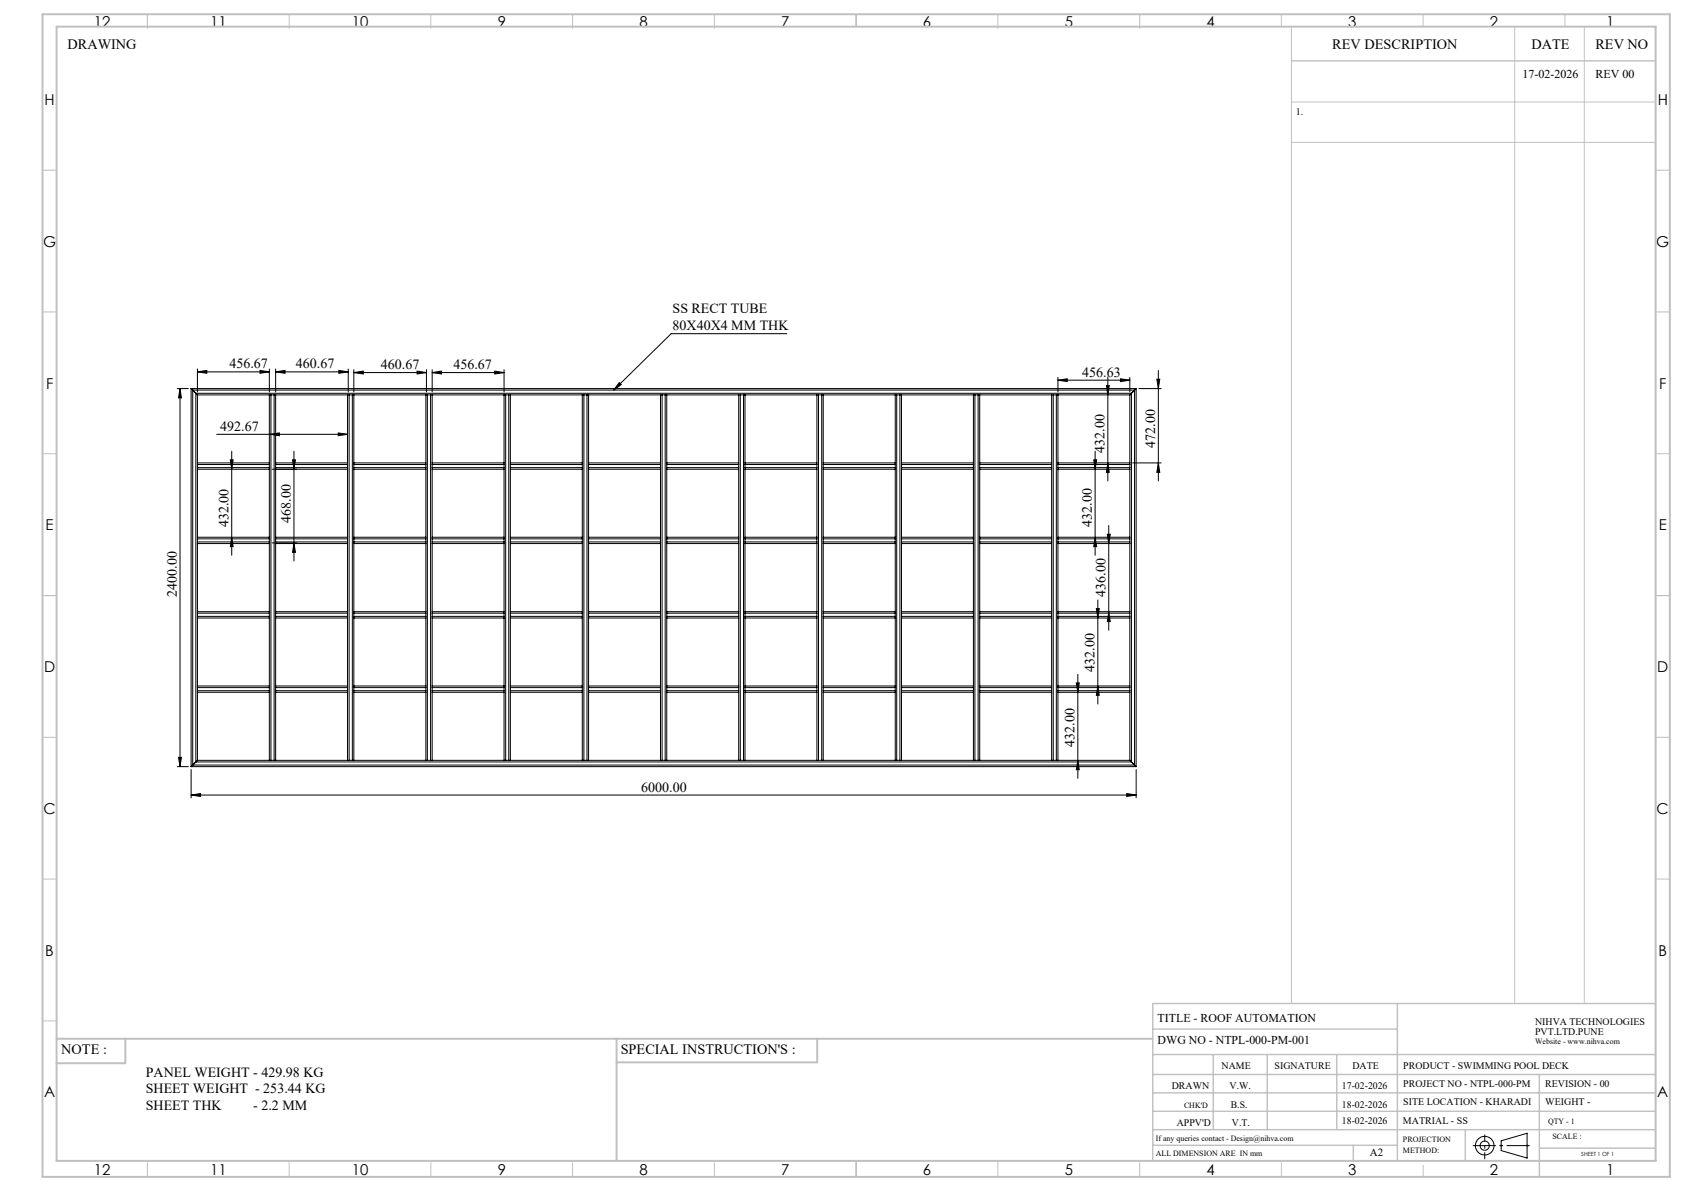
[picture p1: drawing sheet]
<svg xmlns="http://www.w3.org/2000/svg" width="594mm" height="420mm" viewBox="0 0 594 420" stroke-linecap="round" stroke-linejoin="round" font-family="sans-serif">
<g fill="none" stroke="#000" stroke-width=".35">
<path d="M277.5 117.7h-40.8l-20.2 19.9M62.5 137h3.9M63.5 137l.5 3.3h-1zM63.5 137v133.4M67.4 137l.6 .6M67.4 137h333.4M67.4 137v133.4M68 137.6h332.2M68 137.6l1.1 1.1M68 137.6v132.2M69.1 138.7l.5 .6M69.1 138.7h330"/>
<path d="M69.1 138.7v130M69.6 131.1l3.4-.5v1zM69.6 130.1v8.1M69.6 139.3v23.9M69.6 139.3h25.4M69.6 131.1h25.4M91.7 130.6l3.3 .5-3.3 .5zM95 139.3h.6M95 130.1v8.1M95 139.3v23.9M95.6 139.3h1.1M95.6 139.3v128.8"/>
<path d="M96.7 139.3h.5M96.7 139.3v128.8M97.2 139.3v23.9M97.2 139.3h25.4M97.2 131.1l3.3-.5v1zM97.2 130.1v8.1M97.2 131.1h25.6M119.5 130.6l3.3 .5-3.3 .5zM122.6 139.3h.6M122.6 139.3v23.9M122.8 130.1v8.1M123.2 139.3h1.1"/>
<path d="M123.2 139.3v128.8M124.3 139.3h.5M124.3 139.3v128.8M124.8 139.3v23.9M124.8 139.3h25.4M124.8 131.4l3.3-.5v1zM124.8 130.4v7.8M124.8 131.4h25.6M147.1 130.9l3.3 .5-3.3 .5zM150.2 139.3h.5M150.2 139.3v23.9M150.4 130.4v7.8"/>
<path d="M150.7 139.3h1.2M150.7 139.3v128.8M151.9 139.3h.5M151.9 139.3v128.8M152.4 139.3v23.9M152.4 139.3h25.4M152.4 131.4l3.3-.5v1zM152.4 130.4v7.8M152.4 131.4h25.4M174.5 130.9l3.3 .5-3.3 .5zM177.8 139.3h.6M177.8 139.3v23.9"/>
<path d="M177.8 130.4v7.8M178.4 139.3h1.1M178.4 139.3v128.8M179.5 139.3h.5M179.5 139.3v128.8M180 139.3v23.9M180 139.3h25.4M205.4 139.3h.6M205.4 139.3v23.9M206 139.3h1M206 139.3v128.8M207 139.3h.6"/>
<path d="M207 139.3v128.8M207.6 139.3v23.9M207.6 139.3h25.4M218.4 134.9l.7 .7-2.6 2zM233 139.3h.5M233 139.3v23.9M233.5 139.3h1.1M233.5 139.3v128.8M234.6 139.3h.6M234.6 139.3v128.8M235.2 139.3v23.9M235.2 139.3h25.4"/>
<path d="M260.6 139.3h.5M260.6 139.3v23.9M261.1 139.3h1.2M261.1 139.3v128.8M262.3 139.3h.5M262.3 139.3v128.8M262.8 139.3v23.9M262.8 139.3h25.3M288.1 139.3h.6M288.1 139.3v23.9M288.7 139.3h1.1M288.7 139.3v128.8"/>
<path d="M289.8 139.3h.6M289.8 139.3v128.8M290.4 139.3v23.9M290.4 139.3h25.4M315.8 139.3h.5M315.8 139.3v23.9M316.3 139.3h1.1M316.3 139.3v128.8M317.4 139.3h.6M317.4 139.3v128.8M318 139.3v23.9M318 139.3h25.4"/>
<path d="M343.4 139.3h.5M343.4 139.3v23.9M343.9 139.3h1.1M343.9 139.3v128.8M345 139.3h.6M345 139.3v128.8M345.6 139.3v23.9M345.6 139.3h25.3M370.9 139.3h.6M370.9 139.3v23.9M371.5 139.3v128.8M371.5 139.3h1.1"/>
<path d="M372.6 139.3h.6M372.6 139.3v128.8M373.2 139.3v23.9M373.2 139.3h25.3M373.2 134.1l3.2-.5v1zM373.2 133.1v5.1M373.2 134.1h25.3M390.3 135.9h1l-.5 3.4zM390.8 132.9v36.7M395.2 133.6l3.3 .5-3.3 .5zM398.5 133.1v5.1M398.5 139.3v23.9"/>
<path d="M399.1 138.7l-.6 .6M399.1 138.7v130M400.2 137.6l-1.1 1.1M400.2 137.6v132.2M400.8 137l-.6 .6M400.8 137v133.4M401.7 137h7.9M408.1 133.7h1l-.5 3.3zM408.6 130.7v38.9M76.4 153.2h46.2M81.7 159.1v36.7M95.2 153.2l3.3-.5v1z"/>
<path d="M103.7 159.1v38.7M119.3 152.7l3.3 .5-3.3 .5zM386.3 159.1v36.7M69.6 163.2v.6M69.6 164.9v.6M69.6 163.8v1.1M69.6 165.5v24M69.6 163.8h25.4M69.6 163.2h25.4M69.6 165.5h25.4M69.6 164.9h25.4M81.2 162.2h1l-.5 3.3z"/>
<path d="M95 163.2v.6M95 164.9v.6M95 163.8v1.1M95 165.5v24M97.2 164.9v24.6M97.2 163.2v.6M97.2 163.8v1.1M97.2 163.8h25.4M97.2 163.2h25.4M97.2 164.9h25.4M103.2 162.2h1l-.5 3.3zM122.6 164.9v.6"/>
<path d="M122.6 163.2v.6M122.6 163.8v1.1M122.6 165.5v24M122.6 165.5h-26.6M124.8 163.2v.6M124.8 164.9v.6M124.8 163.8v1.1M124.8 165.5v24M124.8 163.8h25.4M124.8 163.2h25.4M124.8 165.5h25.4M124.8 164.9h25.4"/>
<path d="M150.2 163.2v.6M150.2 164.9v.6M150.2 163.8v1.1M150.2 165.5v24M152.4 164.9v.6M152.4 163.2v.6M152.4 163.8v1.1M152.4 165.5v24M152.4 163.8h25.4M152.4 163.2h25.4M152.4 165.5h25.4M152.4 164.9h25.4"/>
<path d="M177.8 164.9v.6M177.8 163.2v.6M177.8 163.8v1.1M177.8 165.5v24M180 163.2v.6M180 164.9v.6M180 163.8v1.1M180 165.5v24M180 163.8h25.4M180 163.2h25.4M180 165.5h25.4M180 164.9h25.4"/>
<path d="M205.4 163.2v.6M205.4 164.9v.6M205.4 163.8v1.1M205.4 165.5v24M207.6 164.9v.6M207.6 163.2v.6M207.6 163.8v1.1M207.6 165.5v24M207.6 163.8h25.4M207.6 163.2h25.4M207.6 165.5h25.4M207.6 164.9h25.4"/>
<path d="M233 164.9v.6M233 163.2v.6M233 163.8v1.1M233 165.5v24M235.2 164.9v.6M235.2 163.2v.6M235.2 163.8v1.1M235.2 165.5v24M235.2 163.8h25.4M235.2 163.2h25.4M235.2 165.5h25.4M235.2 164.9h25.4"/>
<path d="M260.6 164.9v.6M260.6 163.2v.6M260.6 163.8v1.1M260.6 165.5v24M262.8 164.9v.6M262.8 163.2v.6M262.8 163.8v1.1M262.8 165.5v24M262.8 163.8h25.3M262.8 163.2h25.3M262.8 165.5h25.3M262.8 164.9h25.3"/>
<path d="M288.1 164.9v.6M288.1 163.2v.6M288.1 163.8v1.1M288.1 165.5v24M290.4 163.2v.6M290.4 164.9v.6M290.4 163.8v1.1M290.4 165.5v24M290.4 163.8h25.4M290.4 163.2h25.4M290.4 165.5h25.4M290.4 164.9h25.4"/>
<path d="M315.8 163.2v.6M315.8 164.9v.6M315.8 163.8v1.1M315.8 165.5v24M318 163.2v.6M318 164.9v.6M318 163.8v1.1M318 165.5v24M318 163.8h25.4M318 163.2h25.4M318 165.5h25.4M318 164.9h25.4"/>
<path d="M343.4 163.2v.6M343.4 164.9v.6M343.4 163.8v1.1M343.4 165.5v24M345.6 163.2v.6M345.6 164.9v.6M345.6 163.8v1.1M345.6 165.5v24M345.6 163.8h25.3M345.6 163.2h25.3M345.6 165.5h25.3M345.6 164.9h25.3"/>
<path d="M370.9 163.2v.6M370.9 164.9v.6M370.9 163.8v1.1M370.9 165.5v24M373.2 164.9v.6M373.2 163.2v.6M373.2 163.8v1.1M373.2 165.5v24M373.2 163.8h25.3M373.2 163.2h25.3M373.2 165.5h25.3M373.2 164.9h25.3"/>
<path d="M385.8 162.2h1l-.5 3.3zM390.8 163.2l.5 3.4h-1zM398.5 164.9v.6M398.5 163.2v.6M398.5 163.8v1.1M398.5 165.5v24M399.5 163.2h10.1M408.6 163.2l.5 3.4h-1zM69.6 189.5v.5M69.6 191.1v.6M69.6 190v1.1M69.6 191.7v24"/>
<path d="M69.6 190h25.4M69.6 189.5h25.4M69.6 191.7h25.4M69.6 191.1h25.4M81.7 189.5l.5 3.3h-1zM95 189.5v.5M95 191.1v.6M95 190v1.1M95 191.7v24M96 191.5h8.7M97.2 191.1v.6M97.2 189.5v.5"/>
<path d="M97.2 190v1.1M97.2 191.7v24M97.2 190h25.4M97.2 189.5h25.4M97.2 191.7h25.4M97.2 191.1h25.4M103.7 191.5l.5 3.3h-1zM122.6 191.1v.6M122.6 189.5v.5M122.6 190v1.1M122.6 191.7v24M124.8 189.5v.5"/>
<path d="M124.8 191.1v.6M124.8 190v1.1M124.8 191.7v24M124.8 190h25.4M124.8 189.5h25.4M124.8 191.7h25.4M124.8 191.1h25.4M150.2 189.5v.5M150.2 191.1v.6M150.2 190v1.1M150.2 191.7v24M152.4 191.1v.6"/>
<path d="M152.4 189.5v.5M152.4 190v1.1M152.4 191.7v24M152.4 190h25.4M152.4 189.5h25.4M152.4 191.7h25.4M152.4 191.1h25.4M177.8 191.1v.6M177.8 189.5v.5M177.8 190v1.1M177.8 191.7v24M180 191.1v.6"/>
<path d="M180 189.5v.5M180 190v1.1M180 191.7v24M180 190h25.4M180 189.5h25.4M180 191.7h25.4M180 191.1h25.4M205.4 191.1v.6M205.4 189.5v.5M205.4 190v1.1M205.4 191.7v24M207.6 189.5v.5"/>
<path d="M207.6 191.1v.6M207.6 190v1.1M207.6 191.7v24M207.6 190h25.4M207.6 189.5h25.4M207.6 191.7h25.4M207.6 191.1h25.4M233 189.5v.5M233 191.1v.6M233 190v1.1M233 191.7v24M235.2 189.5v.5"/>
<path d="M235.2 191.1v.6M235.2 190v1.1M235.2 191.7v24M235.2 190h25.4M235.2 189.5h25.4M235.2 191.7h25.4M235.2 191.1h25.4M260.6 189.5v.5M260.6 191.1v.6M260.6 190v1.1M260.6 191.7v24M262.8 189.5v.5"/>
<path d="M262.8 191.1v.6M262.8 190v1.1M262.8 191.7v24M262.8 190h25.3M262.8 189.5h25.3M262.8 191.7h25.3M262.8 191.1h25.3M288.1 189.5v.5M288.1 191.1v.6M288.1 190v1.1M288.1 191.7v24M290.4 189.5v.5"/>
<path d="M290.4 191.1v.6M290.4 190v1.1M290.4 191.7v24M290.4 190h25.4M290.4 189.5h25.4M290.4 191.7h25.4M290.4 191.1h25.4M315.8 189.5v.5M315.8 191.1v.6M315.8 190v1.1M315.8 191.7v24M318 191.1v.6"/>
<path d="M318 189.5v.5M318 190v1.1M318 191.7v24M318 190h25.4M318 189.5h25.4M318 191.7h25.4M318 191.1h25.4M343.4 191.1v.6M343.4 189.5v.5M343.4 190v1.1M343.4 191.7v24M345.6 189.5v.5"/>
<path d="M345.6 191.1v.6M345.6 190v1.1M345.6 191.7v24M345.6 190h25.3M345.6 189.5h25.3M345.6 191.7h25.3M345.6 191.1h25.3M370.9 189.5v.5M370.9 191.1v.6M370.9 190v1.1M370.9 191.7v24M373.2 189.5v.5"/>
<path d="M373.2 191.1v.6M373.2 190v1.1M373.2 191.7v24M373.2 190h25.3M373.2 189.5h25.3M373.2 191.7h25.3M373.2 191.1h25.3M386.3 189.5l.5 3.3h-1zM390.6 188.4h1l-.5 3.3zM391.1 185.3v37M398.5 189.5v.5M398.5 191.1v.6"/>
<path d="M398.5 190v1.1M398.5 191.7v24M69.6 215.7v.5M69.6 217.4v.5M69.6 216.2v1.2M69.6 217.9v24M69.6 216.2h25.4M69.6 215.7h25.4M69.6 217.9h25.4M69.6 217.4h25.4M95 215.7v.5M95 217.4v.5"/>
<path d="M95 216.2v1.2M95 217.9v24M97.2 215.7v.5M97.2 217.4v.5M97.2 216.2v1.2M97.2 217.9v24M97.2 216.2h25.4M97.2 215.7h25.4M97.2 217.9h25.4M97.2 217.4h25.4M122.6 215.7v.5M122.6 217.4v.5"/>
<path d="M122.6 216.2v1.2M122.6 217.9v24M124.8 217.4v.5M124.8 215.7v.5M124.8 216.2v1.2M124.8 217.9v24M124.8 216.2h25.4M124.8 215.7h25.4M124.8 217.9h25.4M124.8 217.4h25.4M150.2 217.4v.5M150.2 215.7v.5"/>
<path d="M150.2 216.2v1.2M150.2 217.9v24M152.4 217.4v.5M152.4 215.7v.5M152.4 216.2v1.2M152.4 217.9v24M152.4 216.2h25.4M152.4 215.7h25.4M152.4 217.9h25.4M152.4 217.4h25.4M177.8 217.4v.5M177.8 215.7v.5"/>
<path d="M177.8 216.2v1.2M177.8 217.9v24M180 215.7v.5M180 217.4v.5M180 216.2v1.2M180 217.9v24M180 216.2h25.4M180 215.7h25.4M180 217.9h25.4M180 217.4h25.4M205.4 215.7v.5M205.4 217.4v.5"/>
<path d="M205.4 216.2v1.2M205.4 217.9v24M207.6 217.4v.5M207.6 215.7v.5M207.6 216.2v1.2M207.6 217.9v24M207.6 216.2h25.4M207.6 215.7h25.4M207.6 217.9h25.4M207.6 217.4h25.4M233 217.4v.5M233 215.7v.5"/>
<path d="M233 216.2v1.2M233 217.9v24M235.2 217.4v.5M235.2 215.7v.5M235.2 216.2v1.2M235.2 217.9v24M235.2 216.2h25.4M235.2 215.7h25.4M235.2 217.9h25.4M235.2 217.4h25.4M260.6 217.4v.5M260.6 215.7v.5"/>
<path d="M260.6 216.2v1.2M260.6 217.9v24M262.8 217.4v.5M262.8 215.7v.5M262.8 216.2v1.2M262.8 217.9v24M262.8 216.2h25.3M262.8 215.7h25.3M262.8 217.9h25.3M262.8 217.4h25.3M288.1 217.4v.5M288.1 215.7v.5"/>
<path d="M288.1 216.2v1.2M288.1 217.9v24M290.4 217.4v.5M290.4 215.7v.5M290.4 216.2v1.2M290.4 217.9v24M290.4 216.2h25.4M290.4 215.7h25.4M290.4 217.9h25.4M290.4 217.4h25.4M315.8 217.4v.5M315.8 215.7v.5"/>
<path d="M315.8 216.2v1.2M315.8 217.9v24M318 217.4v.5M318 215.7v.5M318 216.2v1.2M318 217.9v24M318 216.2h25.4M318 215.7h25.4M318 217.9h25.4M318 217.4h25.4M343.4 217.4v.5M343.4 215.7v.5"/>
<path d="M343.4 216.2v1.2M343.4 217.9v24M345.6 215.7v.5M345.6 217.4v.5M345.6 216.2v1.2M345.6 217.9v24M345.6 216.2h25.3M345.6 215.7h25.3M345.6 217.9h25.3M345.6 217.4h25.3M370.9 215.7v.5M370.9 217.4v.5"/>
<path d="M370.9 216.2v1.2M370.9 217.9v24M373.2 217.4v.5M373.2 215.7v.5M373.2 216.2v1.2M373.2 217.9v24M373.2 216.2h25.3M373.2 215.7h25.3M373.2 217.9h25.3M373.2 217.4h25.3M386.7 214.6h1l-.5 3.3zM387.2 211.6v36.7"/>
<path d="M391.1 215.9l.5 3.3h-1zM398.5 217.4v.5M398.5 215.7v.5M398.5 216.2v1.2M398.5 217.9v24M380.2 237.8v36.7M69.6 241.9v.6M69.6 243.6v.5M69.6 242.5h25.4M69.6 241.9h25.4M69.6 244.1h25.4M69.6 243.6h25.4"/>
<path d="M69.6 242.5v1.1M69.6 244.1v24M95 241.9v.6M95 243.6v.5M95 242.5v1.1M95 244.1v24M97.2 243.6v.5M97.2 241.9v.6M97.2 242.5h25.4M97.2 241.9h25.4M97.2 244.1h25.4M97.2 243.6h25.4"/>
<path d="M97.2 242.5v1.1M97.2 244.1v24M122.6 243.6v.5M122.6 241.9v.6M122.6 242.5v1.1M122.6 244.1v24M124.8 241.9v.6M124.8 243.6v.5M124.8 242.5h25.4M124.8 241.9h25.4M124.8 244.1h25.4M124.8 243.6h25.4"/>
<path d="M124.8 242.5v1.1M124.8 244.1v24M150.2 241.9v.6M150.2 243.6v.5M150.2 242.5v1.1M150.2 244.1v24M152.4 243.6v.5M152.4 241.9v.6M152.4 242.5h25.4M152.4 241.9h25.4M152.4 244.1h25.4M152.4 243.6h25.4"/>
<path d="M152.4 242.5v1.1M152.4 244.1v24M177.8 243.6v.5M177.8 241.9v.6M177.8 242.5v1.1M177.8 244.1v24M180 241.9v.6M180 243.6v.5M180 242.5h25.4M180 241.9h25.4M180 244.1h25.4M180 243.6h25.4"/>
<path d="M180 242.5v1.1M180 244.1v24M205.4 241.9v.6M205.4 243.6v.5M205.4 242.5v1.1M205.4 244.1v24M207.6 243.6v.5M207.6 241.9v.6M207.6 242.5h25.4M207.6 241.9h25.4M207.6 244.1h25.4M207.6 243.6h25.4"/>
<path d="M207.6 242.5v1.1M207.6 244.1v24M233 243.6v.5M233 241.9v.6M233 242.5v1.1M233 244.1v24M235.2 241.9v.6M235.2 243.6v.5M235.2 242.5h25.4M235.2 241.9h25.4M235.2 244.1h25.4M235.2 243.6h25.4"/>
<path d="M235.2 242.5v1.1M235.2 244.1v24M260.6 241.9v.6M260.6 243.6v.5M260.6 242.5v1.1M260.6 244.1v24M262.8 241.9v.6M262.8 243.6v.5M262.8 242.5h25.3M262.8 241.9h25.3M262.8 244.1h25.3M262.8 243.6h25.3"/>
<path d="M262.8 242.5v1.1M262.8 244.1v24M288.1 241.9v.6M288.1 243.6v.5M288.1 242.5v1.1M288.1 244.1v24M290.4 243.6v.5M290.4 241.9v.6M290.4 242.5h25.4M290.4 241.9h25.4M290.4 244.1h25.4M290.4 243.6h25.4"/>
<path d="M290.4 242.5v1.1M290.4 244.1v24M315.8 243.6v.5M315.8 241.9v.6M315.8 242.5v1.1M315.8 244.1v24M318 243.6v.5M318 241.9v.6M318 242.5h25.4M318 241.9h25.4M318 244.1h25.4M318 243.6h25.4"/>
<path d="M318 242.5v1.1M318 244.1v24M343.4 243.6v.5M343.4 241.9v.6M343.4 242.5v1.1M343.4 244.1v24M345.6 241.9v.6M345.6 243.6v.5M345.6 242.5h25.3M345.6 241.9h25.3M345.6 244.1h25.3M345.6 243.6h25.3"/>
<path d="M345.6 242.5v1.1M345.6 244.1v24M370.9 241.9v.6M370.9 243.6v.5M370.9 242.5v1.1M370.9 244.1v24M373.2 243.6v.5M373.2 241.9v.6M373.2 242.5h25.3M373.2 241.9h25.3M373.2 244.1h25.3M373.2 243.6h25.3"/>
<path d="M373.2 242.5v1.1M373.2 244.1v24M379.7 240.8h1l-.5 3.3zM387.2 241.9l.5 3.3h-1zM398.5 243.6v.5M398.5 241.9v.6M398.5 242.5v1.1M398.5 244.1v24M62.5 270.4h3.9M63 267.1h1l-.5 3.3zM67.4 271.4v10M67.4 270.4h333.4"/>
<path d="M68 269.8l-.6 .6M68 269.8h332.2M69.1 268.7h330M69.1 268.7l-1.1 1.1M69.6 268.1l-.5 .6M69.6 268.1h25.4M95 268.1h.6M95.6 268.1h1.1M96.7 268.1h.5M97.2 268.1h25.4M122.6 268.1h.6M123.2 268.1h1.1"/>
<path d="M124.3 268.1h.5M124.8 268.1h25.4M150.2 268.1h.5M150.7 268.1h1.2M151.9 268.1h.5M152.4 268.1h25.4M177.8 268.1h.6M178.4 268.1h1.1M179.5 268.1h.5M180 268.1h25.4M205.4 268.1h.6M206 268.1h1"/>
<path d="M207 268.1h.6M207.6 268.1h25.4M233 268.1h.5M233.5 268.1h1.1M234.6 268.1h.6M235.2 268.1h25.4M260.6 268.1h.5M261.1 268.1h1.2M262.3 268.1h.5M262.8 268.1h25.3M288.1 268.1h.6M288.7 268.1h1.1"/>
<path d="M289.8 268.1h.6M290.4 268.1h25.4M315.8 268.1h.5M316.3 268.1h1.1M317.4 268.1h.6M318 268.1h25.4M343.4 268.1h.5M343.9 268.1h1.1M345 268.1h.6M345.6 268.1h25.3M370.9 268.1h.6M371.5 268.1h1.1"/>
<path d="M372.6 268.1h.6M373.2 268.1h25.3M380.2 268.1l.5 3.3h-1zM397.4 279.8l3.4 .6-3.4 .5zM398.5 268.1l.6 .6M399.1 268.7l1.1 1.1M400.2 269.8l.6 .6M400.8 271.4v10M67.4 280.4l3.3-.6v1.1zM67.4 280.4h333.4M529.5 402.3l9.2-2.7v8.8l-9.2-2.7z"/>
<circle cx="523.7" cy="404" r="1.62"/>
<circle cx="523.7" cy="404" r="3.3"/>
</g>
<g fill="none" stroke="#c0c0c0" stroke-width=".35">
<path d="M52 5v5M102 5v5M152 5v5M202 5v5M252 5v5M302 5v4.4M352 5v5M402 5v5M452 5v4.4M455.5 9.4v344.5M502 5v4.4M534.3 9.4v344.5"/>
<path d="M552 5v4.4M558.8 9.4v344.5M455.5 36h128.5M455.5 50.2h128.5M15 60h5M584 60h5M15 110h5M584 110h5M15 160h5M584 160h5M15 210h5M584 210h5"/>
<path d="M15 260h5M584 260h5M15 310h5M584 310h5M15 360h5M52 410v5M102 410v5M152 410v5M202 410v5M252 410v5M302 409.4v5.6M352 409.4v5.6"/>
<path d="M402 410v5M452 410v5M502 410.9v4.1M529 404h1M529.2 403.7l.7 .7M529.5 403.5v1M529.9 403.7l-.7 .7M538.1 404h1.1M538.3 403.7l.7 .7M538.7 403.5v1M539 403.7l-.7 .7"/>
</g>
<path d="M519.5 404h20.1" fill="none" stroke="#000" stroke-width=".35" stroke-dasharray="15.2 1.3 1.3 1.3" stroke-dashoffset="7.1" stroke-linecap="butt"/>
<path d="M523.7 408.8v-8.7" fill="none" stroke="#000" stroke-width=".35" stroke-dasharray="15.2 1.3 1.3 1.3" stroke-dashoffset="12.8" stroke-linecap="butt"/>
<g fill="none" stroke="#c0c0c0" stroke-width=".5">
<path d="M455.5 21.5h128.5M492.9 353.9v55.5M584 353.9h-177.4v55.5M406.6 371.9h177.4M406.6 378.9h177.4M406.6 362.9h86.3M428 371.9v26.5M447 371.9v26.5M471.5 371.9v26.5M543 378.9v36.1M406.6 391.9h177.4M406.6 385.4h177.4"/>
<path d="M406.6 398.4h177.4M516.9 398.4v11M406.6 403.9h86.3M477.3 403.9v5.5M543 404.9h41"/>
</g>
<path d="M15 5h574v410h-574zM20 9.4h564v400h-564zM20 366.3h386.6M44.2 366.3v8.6h-24.2M217.5 366.3v43.1M288.3 366.3v8.3h-70.8" fill="none" stroke="#c0c0c0" stroke-width=".7"/>
<g fill="#000">
<path d="M91.7 130.6l3.3 .5-3.3 .5zM69.6 131.1l3.4-.5v1z"/>
<path d="M95.2 153.2l3.3-.5v1zM119.3 152.7l3.3 .5-3.3 .5zM97.2 131.1l3.3-.5v1zM119.5 130.6l3.3 .5-3.3 .5zM124.8 131.4l3.3-.5v1zM147.1 130.9l3.3 .5-3.3 .5zM152.4 131.4l3.3-.5v1zM174.5 130.9l3.3 .5-3.3 .5zM218.4 134.9l.7 .7-2.6 2z"/>
<path d="M81.2 162.2h1l-.5 3.3zM81.7 189.5l.5 3.3h-1zM103.2 162.2h1l-.5 3.3zM103.7 191.5l.5 3.3h-1zM390.3 135.9h1l-.5 3.4zM390.8 163.2l.5 3.4h-1zM385.8 162.2h1l-.5 3.3zM386.3 189.5l.5 3.3h-1zM390.6 188.4h1l-.5 3.3zM391.1 215.9l.5 3.3h-1z"/>
<path d="M63 267.1h1l-.5 3.3zM63.5 137l.5 3.3h-1z"/>
<path d="M380.2 268.1l.5 3.3h-1zM379.7 240.8h1l-.5 3.3zM387.2 241.9l.5 3.3h-1zM386.7 214.6h1l-.5 3.3zM408.6 163.2l.5 3.4h-1zM408.1 133.7h1l-.5 3.3z"/>
<path d="M397.4 279.8l3.4 .6-3.4 .5zM67.4 280.4l3.3-.6v1.1zM395.2 133.6l3.3 .5-3.3 .5zM373.2 134.1l3.2-.5v1z"/>
</g>
<g font-size="5.3">
<text x="33.1" y="9.5">12</text>
<text x="74.1" y="9.5">11</text>
<text x="124.1" y="9.5">10</text>
<text x="175.6" y="9.5">9</text>
<text x="225.6" y="9.5">8</text>
<text x="275.6" y="9.5">7</text>
<text x="325.6" y="9.5">6</text>
<text x="375.6" y="9.5">5</text>
<text x="425.6" y="9.5">4</text>
<text x="475.6" y="9.5">3</text>
<text x="525.6" y="9.5">2</text>
<text x="566.6" y="9.5">1</text>
<text x="15.7" y="37">H</text>
<text x="584.7" y="37">H</text>
<text x="15.2" y="87">G</text>
<text x="584.2" y="87">G</text>
<text x="16.2" y="137">F</text>
<text x="585.2" y="137">F</text>
<text x="16.1" y="187">E</text>
<text x="585.1" y="187">E</text>
<text x="15.5" y="237">D</text>
<text x="584.5" y="237">D</text>
<text x="15.4" y="287">C</text>
<text x="584.4" y="287">C</text>
<text x="16" y="337.1">B</text>
<text x="585" y="337.1">B</text>
<text x="15.5" y="387">A</text>
<text x="584.5" y="387">A</text>
<text x="33.1" y="414.5">12</text>
<text x="74.1" y="414.5">11</text>
<text x="124.1" y="414.5">10</text>
<text x="175.6" y="414.5">9</text>
<text x="225.6" y="414.5">8</text>
<text x="275.6" y="414.5">7</text>
<text x="325.6" y="414.5">6</text>
<text x="375.6" y="414.5">5</text>
<text x="425.6" y="414.5">4</text>
<text x="475.6" y="414.5">3</text>
<text x="525.6" y="414.5">2</text>
<text x="566.6" y="414.5">1</text>
</g>
<g font-size="5">
<text x="23.8" y="17.2">DRAWING</text>
<text x="470" y="17.4">REV DESCRIPTION</text>
<text x="540.2" y="17.4">DATE</text>
<text x="562.8" y="17.4">REV NO</text>
<text x="21.6" y="371.8">NOTE :</text>
<text x="218.9" y="371.8">SPECIAL INSTRUCTION'S :</text>
</g>
<g font-size="4.9">
<text x="237.2" y="110.5">SS RECT TUBE</text>
<text x="237.2" y="116.4">80X40X4 MM THK</text>
<text x="80.9" y="129.9">456.67</text>
<text x="104.4" y="129.9">460.67</text>
<text x="134.4" y="130.2">460.67</text>
<text x="159.9" y="130.2">456.67</text>
<text x="381.8" y="132.9">456.63</text>
<text x="77.7" y="152">492.67</text>
<text x="389.6" y="159.7" transform="rotate(-90 389.6 159.7)">432.00</text>
<text x="407.4" y="158" transform="rotate(-90 407.4 158)">472.00</text>
<text x="80.6" y="186" transform="rotate(-90 80.6 186)">432.00</text>
<text x="102.5" y="184.4" transform="rotate(-90 102.5 184.4)">468.00</text>
<text x="385.2" y="185.7" transform="rotate(-90 385.2 185.7)">432.00</text>
<text x="62.3" y="210.4" transform="rotate(-90 62.3 210.4)">2400.00</text>
<text x="389.9" y="210.4" transform="rotate(-90 389.9 210.4)">436.00</text>
<text x="386.1" y="236.9" transform="rotate(-90 386.1 236.9)">432.00</text>
<text x="379" y="263.3" transform="rotate(-90 379 263.3)">432.00</text>
<text x="226.2" y="279.2">6000.00</text>
<text x="51.5" y="379.6">PANEL WEIGHT - 429.98 KG</text>
<text x="51.5" y="385.6">SHEET WEIGHT - 253.44 KG</text>
<text x="51.5" y="391.5">SHEET THK</text>
<text x="89.3" y="391.5">- 2.2 MM</text>
</g>
<g font-size="4.2">
<text x="537.1" y="27.6">17-02-2026</text>
<text x="562.8" y="27.6">REV 00</text>
<text x="408.3" y="360.3">TITLE - ROOF AUTOMATION</text>
<text x="408.3" y="368.2">DWG NO - NTPL-000-PM-001</text>
</g>
<text font-size="3.9" x="483.2" y="407.7">A2</text>
<g font-size="3.5">
<text x="457" y="40.6">1.</text>
<text x="541.5" y="361.3">NIHVA TECHNOLOGIES</text>
<text x="541.5" y="364.9">PVT.LTD.PUNE</text>
<text x="430.9" y="377">NAME</text>
<text x="449.6" y="377">SIGNATURE</text>
<text x="477" y="377">DATE</text>
<text x="495" y="377">PRODUCT - SWIMMING POOL DECK</text>
<text x="495" y="383.3">PROJECT NO - NTPL-000-PM</text>
<text x="545.1" y="383.3">REVISION - 00</text>
<text x="413.3" y="384.1">DRAWN</text>
<text x="433.7" y="384.1">V.W.</text>
<text x="473.4" y="384.1">17-02-2026</text>
<text x="495" y="389.8">SITE LOCATION - KHARADI</text>
<text x="545.1" y="389.8">WEIGHT -</text>
<text x="434.1" y="390.6">B.S.</text>
<text x="473.4" y="390.6">18-02-2026</text>
<text x="415.1" y="396.9">APPV'D</text>
<text x="434.6" y="396.9">V.T.</text>
<text x="473.4" y="396.5">18-02-2026</text>
<text x="494.8" y="396.5">MATRIAL - SS</text>
</g>
<g font-size="2.8">
<text x="541.5" y="368.3">Website - www.nihva.com</text>
<text x="417.6" y="390.6">CHK'D</text>
<text x="546.1" y="396.5">QTY - 1</text>
<text x="547.6" y="401.7">SCALE :</text>
<text x="407.7" y="402.2">If any queries contact - Design@nihva.com</text>
<text x="407.7" y="407.7">ALL DIMENSION ARE IN mm</text>
<text x="494.8" y="402.7">PROJECTION</text>
<text x="494.8" y="406.5">METHOD:</text>
</g>
<text font-size="2" x="557.8" y="407.8">SHEET 1 OF 1</text>
</svg>
